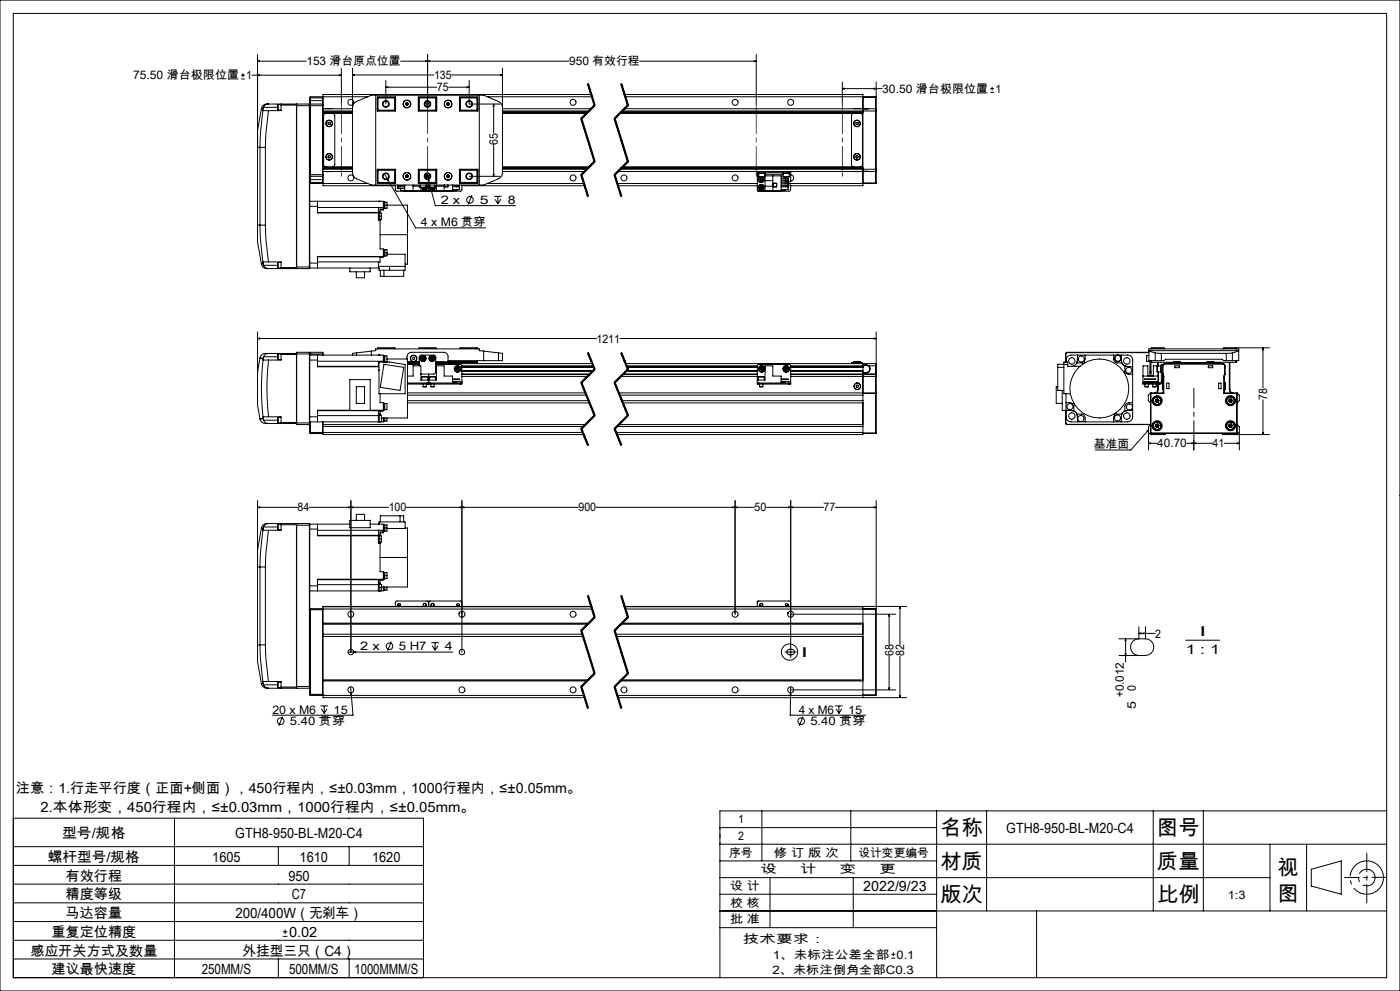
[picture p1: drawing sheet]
<svg xmlns="http://www.w3.org/2000/svg" width="420mm" height="297mm" viewBox="0 0 420 297" stroke-linecap="round" stroke-linejoin="round" font-family="sans-serif">
<g fill="none" stroke="#000" stroke-width=".3">
<path d="M0 0h420v297h-420zM4 4h412v289h-412zM77.3 18.3l.6-.1v.3zM77.3 18.3h14.6M77.3 16.3v51.2M127.7 18.2l.6 .1-.6 .2zM128.3 18.3l.6-.1v.3zM128.3 16.3v14.9M170.7 18.3h-50.5M191.9 18.3h35M226.3 18.2l.6 .1-.6 .2zM226.9 16.3v14.9"/>
<path d="M72.3 23.7h1.1M72.3 22.5h1.1M72.9 22v1.1M75.6 22.5h26.8M77.3 22.5l.6-.1v.3zM78.4 32.6l-1.1 6.6v5h.7M78.4 32.6h.5M78.9 33.1l-.7 6.5-.2 4.6M78.9 33.1l1.6 .1M78.9 32.6v.5M79 32.2l-.1 .4M79 32.2h4.3"/>
<path d="M80.5 33.2l-.7 6.5-.2 4.5M80.6 31.2a1.74 1.74 0 0 0-2.2 1.4M80.6 31.2l-.8 .2-.8 .8M80.6 31.2h12.2M83.4 31.3v1.7M83.4 31.3h.9M83.4 33h.9M84.3 31.2v.3M84.3 31.5v1.7h-3.8M84.3 31.5h4.6M88.9 31.2v.1M88.9 31.3v.4"/>
<path d="M88.9 31.3v49.1M88.9 31.7v48.3M88.9 31.7h8M92.8 31.2v49.3M92.8 31.2l.1 .1M92.9 31.3v48.7M92.9 30.2v1.1M92.9 29.4h4M92.9 30.2h4M93.1 31.2v21.6M93.1 29v2.2M93.1 31.2h3.7"/>
<path d="M93.1 29l-.2 1.2M93.1 29h3.7M93.1 31.2l-.2 .1M96.8 31.2v21.6M96.8 29v2.2M96.8 31.2l.1 .1M96.8 29l.1 .2M96.9 31.3v.4M96.9 31.7v20.6M96.9 34h8.9M96.9 32.6h8.9M96.9 33.7h8.9"/>
<path d="M96.9 29h13.4M96.9 33.3h8.9M96.9 33.6h8.9M97.6 32.6h2M97.8 34l-.7 .5v15l.7 .5M98.5 36.8l.3-.2 .3 .3v.3l-.4 .2-.3-.3zM99.8 34l.4 .2 .2 .5v14.7l-.2 .4-.4 .2M101.8 22.4l.6 .1-.6 .2zM102.4 20.5v10.7M105.8 22.5l.6-.2v.3zM105.8 20.5v31.6l.3 .7 .5 .6 4.8 2.1h33.7l5.1-2.3 .5-1.5v-31.2M105.8 22.5h24.4"/>
<path d="M105.8 32.2l.3-1.1 .9-.7 4.4-1.9h33.7l4.4 1.9 .9 .7 .3 1.1M112.7 28.5v27M113.2 32.6h.1M113.2 29.1h5.5v4.2h-5.5zM113.2 29.3v4M113.2 29.3h5.2M113.4 29.2v4M113.4 29.2h5.3M113.4 33.2h5.3M113.4 29.2l-.2 .1M115.7 26.1l.6-.1v.3zM115.7 24.1v7.1"/>
<path d="M115.7 26.1h15.4M118.4 29.3l.2-.1v4l-.2-.2M118.4 33h-5.2l.2 .2M118.4 29.3v3.7M121.7 31.4l.4 .1M121.7 31v.4M122.1 30.8l.3 .2M122.1 30.8l-.4 .2M122.4 31.4l-.3 .1M122.4 31v.4M125.5 29.1h5.5v4.2h-5.5zM125.5 29.2h5.5"/>
<path d="M125.5 33.2h5.5M125.8 29.3v3.7M125.8 29.3l-.2-.1v4l.2-.2M125.8 33h4.9M125.8 29.3h4.9M130.7 29.3l.2-.1v4l-.2-.2M130.7 29.3v3.7M134.1 31.4l.3 .1M134.1 31v.4M134.4 30.8l.4 .2M134.4 30.8l-.3 .2M134.6 26.1h6.2"/>
<path d="M134.8 31.4l-.4 .1M134.8 31v.4M135.5 22.5h15.2M137.8 29.1h5.6v4.2h-5.6zM137.8 29.2h5.3M137.8 33.2h5.3M138.1 29.3v3.7M138.1 29.3l-.2-.1v4l.2-.2M138.1 33h5.2l-.2 .2M138.1 29.3h5.2M140.2 26l.6 .1-.6 .2zM140.8 24.1v7.1h9.3"/>
<path d="M143.1 29.2v4M143.1 29.2l.2 .1M143.3 29.3v4M143.3 32.6h.1M143.8 28.5v27M146.2 29h31.4M148.1 31.2l.1 .6h-.2zM148.1 31.2v8.6M150.1 22.3l.6 .2-.6 .1zM150.7 34h25.3M150.7 32.6h26.6M150.7 33.7h25.5"/>
<path d="M150.7 33.3h26M150.7 33.6h25.6M174.2 35.6l4 12.9M174.6 35.5l4 12.8M176.2 25.2l2 6.4M176.4 25.1l2 6.5-4 4 4 12.8-4 4 2 6.4M176.6 25.1l2 6.4M177.3 28.3h-80.4v3M178.3 31.4l-4 4M178.5 31.7l-4 4M184.2 35.6l4 12.9M184.6 35.5l4 12.8"/>
<path d="M185.9 34h73M186.2 25.2l2 6.4M186.2 33.7h72.7M186.3 33.6h72.6M186.4 25.1l2 6.5-4 4 4 12.8-4 4 2 6.4M186.6 25.1l2 6.4M186.7 33.3h76M187.4 28.3h71.5v5M187.4 32.6h72.5M187.6 29h75.1M187.9 30.2l.2 .5M188.1 30.7h.1"/>
<path d="M188.3 31.4l-4 4M188.5 31.7l-4 4M252.7 26.6l.6-.2v.3zM252.7 26.6h12M252.7 24.6v6.6M256.1 34l-.5 .2-.2 .3v15l.2 .3 .5 .2M256.2 32.6h2M256.8 36.8l.3-.2 .4 .2-.1 .4-.3 .2-.3-.3zM258.1 34l.4 .1 .3 .4v15l-.3 .4-.4 .1M258.9 33.3v17.4M258.9 29.2h3.8M259.9 32.7h-1v.6"/>
<path d="M259.9 32.6h.7M259.9 32.6v.1M260.6 32.6l-.7 .1M260.6 32.6h2.1M262.3 26.4l.6 .2-.6 .1zM262.7 33.3h.2M262.7 32.6v.7M262.7 32.6l.2 .2M262.7 29l.2 .1-.2 .1M262.7 29v.2M262.7 29.2v3.4M262.7 33.3v17.4"/>
<path d="M262.9 24.6v8.2M262.9 32.8v.5M262.9 33.3v17.4M297.1 27.7h1.1M297.1 26.6h1.1M297.6 26v1.1M78 44.2h1.6M78 44.2v23.3M79.6 44.2v23.3M92.9 54.6h4M92.9 52.3h4M92.9 52.7l.2 .1"/>
<path d="M92.9 53.8h4M92.9 54.8l.2 .2M93.1 52.8v2.2M93.1 52.8h3.7M93.1 55h3.7M96.8 52.8v2.2M96.9 52.3v.4M96.9 52.7v3h21.7M96.9 50h8.9M96.9 50.3h8.9M96.9 51.4h8.9M96.9 55h13.4"/>
<path d="M96.9 50.7h8.9M96.9 50.4h8.9M96.9 52.7l-.1 .1M96.9 54.8l-.1 .2M97.6 51.4h2M98.5 46.7l.3-.1 .3 .3-.1 .4-.3 .1-.3-.3zM113.2 51.4h.1M113.2 50.7h5.5v4.2h-5.5zM113.2 50.7v4M113.2 54.7h5.2M113.2 54.7l.2 .1M113.4 50.8v4"/>
<path d="M113.4 54.8h5.3M113.4 50.8l-.2 .2h5.2M113.4 50.8h5.3M115.3 52.1l.9 1.4M116.2 53.5l.4 .5-.3 .1zM116.2 53.5l8.5 14.8h21M118.4 51l.2-.2v4l-.2-.1M118.4 51v3.7M118.6 55.5v1.4l.4 .4 9.3-.1M119.3 55.5v.1h2.1M119.5 56.5h.5M120.2 55.6v.4l-.4-.3-.4 .3"/>
<path d="M120.2 56.5v.6h1.2M121.4 55.5v1.7h14.3v-1.7M121.4 56h-2.1v.5h2.1M121.7 53l.4 .2M121.7 52.6v.4M122.1 52.5l.3 .1M122.1 52.5l-.4 .1M122.4 53l-.3 .2M122.4 52.6v.4M123.9 55.5v1.7M123.9 55.8h2.1M125.5 50.7h5.5v4.2h-5.5z"/>
<path d="M125.5 54.8h5.5M125.5 50.8h5.5M125.8 51v3.7M125.8 54.8v.1M125.8 51l-.2-.2v4l.2-.1M125.8 54.7h4.9M125.8 51h4.9M126 56.1h1.8M126 55.5v.6M126.3 56.2v1M126.4 54.8v.1M126.5 56.2a.9 .9 0 0 0 1.3 .7 .9 .9 0 0 0 .2-1.4 .91 .91 0 0 1-.2 1.5 .91 .91 0 0 1-1.3-.8z"/>
<path d="M127 56.2l.1 .3M127.1 56.5l.4 .1M127.1 56.5l.3-.3 .1 .4M127.5 56.2l.4 .1M127.8 55.5v.6M127.8 55.9l.1 .4M127.9 53h.3zM127.9 53l.2 .2M127.9 56.3l-.4 .3M128 53.1v.1M128 52l.5 1.7M128.2 52.7h.5"/>
<path d="M128.2 52.4v.6M128.5 53.7l.3 .5-.3 .1zM128.5 53.7l2.1 7.9h24.1M128.6 52.6v.5M128.6 55.5v1.7M128.7 56.1h1.8M128.7 55.5v.6M129.3 56.2l.1 .2M129.4 56.4l.4 .2M129.4 56.4l.3-.2 .1 .4M129.8 56.2l.4 .1M130.1 54.8v.1"/>
<path d="M130.2 56.3l-.4 .3M130.2 56.2v.1M130.5 55.6a.9 .9 0 0 1-.4 1.4 .9 .9 0 0 1-1.2-.8M130.5 55.7a.86 .86 0 0 1-.5 1.2 .86 .86 0 0 1-1.1-.7M130.5 55.5v.6M130.7 51l.2-.2v4.1M130.7 51v3.7M130.7 54.8v.1M130.7 54.7l.2 .1M130.9 55.5v1.7M130.9 55.8h2.3M133.2 55.5v1.7"/>
<path d="M133.3 55.5v.5h1.1v-.5M134.1 53l.3 .2M134.1 52.6v.4M134.3 55.5v.5M134.4 52.5l.4 .1M134.4 52.5l-.3 .1M134.8 53l-.4 .2M134.8 52.6v.4M135.7 56h2.1v.8h-2.1M137 55.6v.4l.4-.3 .4 .3M137 56.8v.3h-1.3M137.8 56v.3"/>
<path d="M137.8 50.7h5.6v4.2h-5.6zM137.8 55.5v.1h-2.1M137.8 54.8h5.3M137.8 50.8h5.3M138.1 51v3.7M138.1 51l-.2-.2v4l.2-.1M138.1 54.7h5.2M138.6 55.5v1.4l-.4 .4-9.4-.1M138.6 55.7h36.8M140.8 52.8h9.3M141.6 58.5l-1.2 2.8M143.1 50.8v4"/>
<path d="M143.1 50.8l.2 .2h-5.2M143.3 50.7v4M143.3 51.4h.1M143.3 54.7l-.2 .1M146.2 55h29M148 52.2h.2l-.1 .6zM148.1 43.4v9.4M148.2 58.8h2.3M148.5 59.7l.9 1.4M149.4 58.8v2.3M150.2 59.7l-.8 1.4M150.7 50h26.1"/>
<path d="M150.7 50.3h25.8M150.7 51.4h24.7M150.7 50.7h25.4M150.7 50.4h25.7M174.2 52.5l2 6.4M174.6 52.3l2 6.5M178.3 48.3l-4 4M178.5 48.5l-4 4M184.2 52.5l2 6.4M184.6 52.3l2 6.5M185.2 55h42M185.4 51.4h41.8"/>
<path d="M185.4 55.7h41.8M186.1 50.7h76.6M186.4 50.4h72.5M186.5 50.3h72.4M186.8 50h72.1M188.3 48.3l-4 4M188.5 48.5l-4 4M227.2 51.4h.5M227.2 51.7h.5M227.2 51.7v.5M227.2 51.4v.3M227.2 52.2v5h7.2v-4.5h-5"/>
<path d="M227.2 52.7h.4M227.2 52.2h.4M227.5 51.7v.3h2v-.3M227.6 53h.1M227.6 52v1M227.6 53h1.8M227.7 51.4v.3M227.7 51.4h9M227.7 51.7h9M227.9 53.8l.2 .5M227.9 55.9l.1 .5M227.9 55.9l.9 .4"/>
<path d="M228 53l-.5 .8M228 56.4l.4 .2M228.1 53.4h.5M228.1 53.4l-.2 .4M228.1 53.4l.3 .4M228.3 55.6l-.4 .3M228.3 55.6l.5 .2M228.3 55.6l.1 1M228.4 53.8l-.3 .5M228.4 53.8l.2 .4M228.6 53.4l.2 .4M228.6 53.4l-.2 .4"/>
<path d="M228.6 54.2l-.5 .1M228.7 53a.87 .87 0 0 1 .2 1.5 .87 .87 0 0 1-1.4-.7M228.8 53a.91 .91 0 0 1 .1 1.6 .91 .91 0 0 1-1.4-.8M228.8 55.8v.5M228.8 55.8l-.8 .6M228.8 56.3l-.4 .3M228.8 53.8l-.2 .4M228.8 53.8h-.9M229.4 53h.1M229.4 52v1M229.4 52.2h5.6M229.5 52.7v4.5"/>
<path d="M229.5 55.8h2.3M229.5 54.1h2.3M231.8 52.7v4.5M231.9 54.9h1.1v1.1h-1.1zM232 56v-1h1v1M234.4 53.4h2v.5M234.4 54.3h2v.5h-2M234.4 55.1h2v.5h-2M234.4 56h2M234.4 53.9h2M234.4 52.8h.6M234.9 51.7v.3h2v-.3"/>
<path d="M235 53h.1M235 53h1.7M235 52v1M235.6 55.6l.1 .4 .3-.3 .4 .3M235.6 53v.4M235.6 54.8v.3M235.6 56.8v.3h-1.2M235.6 55h27.1M235.8 53.4h.5M236.4 53.9a.41 .41 0 0 1-.4 .3 .41 .41 0 0 1-.3-.3l-.1 .4M236.4 53.7v.2M236.4 56v.3"/>
<path d="M236.4 55.5h.8v1.5l-.4 .3-9.4-.1M236.4 56v.8h-2M236.7 51.4h23.2M236.7 51.7h.5M236.7 51.4v.3M236.7 52v1M236.7 52.2h.5M237.2 52.4a.9 .9 0 0 1 .9 .9 .9 .9 0 0 1-.9 .9M237.2 51.7v.5M237.2 51.4v.3M237.2 52.2v2.3h-.8M256.2 51.4h2"/>
<path d="M256.9 46.7l.3-.1 .3 .4-.1 .3-.4 .1-.3-.3zM258.9 50.7v5h-21.7M258.9 50.7v.6h1M258.9 54.8h3.8M259.9 51.3l.7 .1M259.9 51.4h.7M259.9 51.3v.1M260.6 51.4h2.1M262.7 50.7h.2M262.7 50.7v.7M262.7 54.8h.2M262.7 54.8v.2"/>
<path d="M262.7 51.4v3.4M262.9 50.7v.5M262.9 51.2l-.2 .2M262.9 54.8l-.2 .2M262.9 51.2v3.6M77.3 67.5v5l1.1 6.6M77.3 67.5h.7M78 67.5h1.6M78 67.5l.2 4.6 .7 6.5M78.4 79.1a1.82 1.82 0 0 0 2.2 1.4M78.9 78.6v.5M78.9 79.1l.1 .4"/>
<path d="M78.9 79.1h-.5M79 79.5l.5 .6 1.1 .4M79 79.5h4.3M79.6 67.5l.2 4.5 .7 6.5M80.5 78.5l-1.6 .1M80.5 78.5h3.8v1.7M83.4 78.7v1.6M83.4 78.7h.9M92.9 60.3h2.4M92.9 61.8h2.4M92.9 78.8h2.4M95.3 60.3v1.5"/>
<path d="M95.3 78.8v1.5M95.3 60.3h19.7v2.6h-1M95.3 61.8v2h18.2M95.3 63.7h18.2M95.3 78.5h18.2M95.3 62.2h19.7M113.5 63.8v1M113.5 63.8h.3v2h-.3M113.5 64.8v1.3h.5M113.5 63.7v.1M113.5 62.2h.1M113.5 62.2v1.5"/>
<path d="M113.5 62.2v.1M113.5 78.5v1.8M113.5 60.3h.3M113.5 64.8h.9M113.5 79.8h8M113.5 63.6h.5M113.8 63.8h.6v1M113.8 60.3h.1M114 65.7v.4M114 63.6v.2M114 66.1v8.5h1v2.3M114 70.3h8.2"/>
<path d="M114.4 64.8v.9h-.6M115 76.9l-19.7 .1M115 74.8h.4v2M115 61.5h7.2v8.8M115 77.1h-1v1.5l-.5-.1M115 62.6h-1v1M115 60.5h.4v2h-.4M115 76.9h-19.7v1.9M115 75.8h1.1M115.2 74.8v2M115.2 60.5v2M115.4 74.9h.7v.9"/>
<path d="M115.4 60.6h.7v1.8h-.7M116.1 75.8v.9l-1.1 .1M116.1 76.2h5.4v4.8h-7.8v-.7h-20.8M116.9 79.8v1.2M122.2 70.3v8.9h-.7M77.3 99.5v11.9M80.6 80.5h12.2M83.4 80.3h.9M84.3 80.2v.3M84.3 80.2h4.6M88.9 80.4v.1M88.9 80v.4"/>
<path d="M88.9 80h4M92.9 80l-.1 .5M105 80.3v1.2h6.1v-1.2M106.9 81.5v1.8h2.5v-1.8M114.1 81v1.8h7v-1.8M115.2 81v1.8M262.9 99.5v12.6M77.3 101.5l.6-.2v.3zM77.3 101.5h101.6M77.3 111.4v10l.7 4.2M78 107.3h.1M78 107.3l.9 .1"/>
<path d="M78 107.3l-.7 4.1M78.9 107.4v.4M78.9 107.8l1.7 .1M78.9 107.8a75 75 0 0 0 0 17.2M79 106.9l-.1 .5M79 106.9h4.3M80.5 105.9h-.2a1.81 1.81 0 0 0-2.3 1.4M80.5 105.9a1.67 1.67 0 0 0-1.5 1M80.5 105.9h8.4M80.6 107.9a71.1 71.1 0 0 0 0 17M83.3 106.9l.1 .9M83.4 106.1l-.1 .8"/>
<path d="M83.4 106.1v1.7M83.4 106.1h.9M83.4 107.8h.9M84.3 105.9v.4M84.3 106.3v1.6h-3.7M84.3 106.3h4.6M88.9 106.1h8M88.9 106.3v20.3M89 105.6l-.1 .7M89 105.6v21.6M89 105.6h3.8M92.8 105.6v21.6"/>
<path d="M92.8 105.6l.1 21.1M92.9 106.4h22.1v1.9M92.9 107.9h2.4M93.1 105.6v.8M93.1 105.6h3.7M93.1 105.6l-.2 .2M95.3 106.4v1.5M95.3 107.9v2h18.2v-1.4h3.4l4.6 .8v8.7h-7.8v-9.5M95.3 109.8h18.2M95.3 108.3h19.7M96.8 105.6v.8M96.8 105.6l.1 .5"/>
<path d="M96.9 106.1v.3M105 113.8h6.1v9.2h-6.1zM106.9 115.9h2.5v5h-2.5zM107 105.8l-1.2 .1v.5M107 105.8v.6M111.4 105.2v1.2M111.4 105.2l1.3-.1v-.5h31.1v.5l1.3 .1M111.4 105.2l-4.4 .6M113.2 104.4h5.4M113.2 104.4v.2M113.4 104.2h5l.2 .2M113.4 104.2v.4"/>
<path d="M113.4 104.2l-.2 .2M113.5 106.4h.1M113.7 110.7h-.2l.2 .3M113.8 106.4h.1M114 118v2.7h1v2.4h-19.7M115 106.6h.4v2M115 108.3v.2M115.2 106.6v1.9M115.2 109.2l5.9 .9-1.1 6.9-5.9-.9zM115.4 106.7h.7v.9M116.1 107.6h6.1v17.7h-7.8M116.1 107.6v.9"/>
<path d="M118.6 104.4v.2M122.1 107.6a1.5 1.5 0 0 1 1.3-2h9.7a1.33 1.33 0 0 1 1.3 1.3v1.2h15.1M122.2 117.8h53.4M122.2 118.4h53.7M122.2 109h3.6M122.2 114.8h5.9M122.2 115.1h5.9M122.2 109.2h3.6M122.2 112.7h1.7v-3.1h2.4v4.3h4.6v-4.3h2.3v3.1h2.5v2.1M122.2 108.6h3.6M122.2 108.4h3.6M125.6 104.4l.2-.2h4.9l.2 .2"/>
<path d="M125.6 104.4h5.3M125.6 104.4v.2M125.8 109.6v-2.6l.4-.5 4-.1 .4 .3 .1 4.8-.1 .4-.5 .2h-3.8M126.4 107.5l.3 .4M126.5 113h1.8M126.5 113v.9M126.5 112.9h.1M126.5 112.9h1.8M126.6 107h.5M126.6 107l-.2 .5M126.6 107l.3 .4M126.9 115.9h1"/>
<path d="M126.9 115.1v.8M126.9 107.4h.5M126.9 107.4l-.2 .5M126.9 107.4l.3 .4M126.9 107.4l-.5 .1M127.1 107l.3 .4M127.1 107l-.2 .4M127.2 107.8l-.5 .1M127.4 107.4l-.2 .4M127.9 115.1v.8M128.1 114.8h1M128.1 115.1h.5"/>
<path d="M128.1 114.8v.3M128.3 112.9v.1M128.3 113v.9M128.6 115.1h.5M128.6 112.1v3M128.9 113h.1M128.9 113v.9M129 112.9l-.1 .1M129 112.9h1.6M129.1 114.8h9M129.1 115.1h9M129.1 114.8v.3"/>
<path d="M129.1 107.5l.3 .4M129.3 115.9h.9M129.3 115.1v.8M129.3 107h.5M129.3 107l-.2 .5M129.3 107l.3 .4M129.6 107.4l-.2 .5M129.6 107.4l.3 .4M129.6 107.4h.5M129.6 107.4l-.5 .1M129.8 107l.3 .4M129.8 107l-.2 .4"/>
<path d="M129.9 107.8l-.5 .1M130.1 107.4l-.2 .4M130.2 115.1v.8M130.7 113h.1M130.7 113v.9M130.7 110l.2 .5-.2 .6M130.7 109.2l7.6 .1 .3 .3v4.7M130.7 110.2v.7M130.7 110.3v.5M130.7 109h47M130.7 108.4h12.4M130.9 104.4v.2"/>
<path d="M135.7 114.4h1.3v.2h-1.3M135.7 113.6h2.1l-2.1 .1M135.7 114.3h2.9M136.8 110.3v.5M136.8 110.3l.5 .3M136.8 110.8l.5 .3M137.2 110.1l-.4 .2M137.2 110.1l.5 .2M137.2 110.1l.1 1M137.3 110.6l-.5 .2M137.3 110.6l.4 .2M137.7 110.3v.5"/>
<path d="M137.7 110.3l-.4 .3M137.7 110.8l-.4 .3M137.9 104.4h5.4M137.9 104.4v.2M138.1 114.8h.5M138.1 114.8v.3M138.6 114.8v.3h-.5M138.6 114.3v.5M138.6 110h39.5M138.6 111.2h39.3M138.6 110.1h39.5M138.6 111.1h39.4"/>
<path d="M138.6 109.6h39.3M138.6 112.1h38.4M138.6 112.3h38.2M138.6 112.8h37.6M138.6 109.9h39.4M143.1 104.2h-5l-.2 .2M143.1 108.4l.2 .2h-12.6M143.1 104.2v.4M143.1 108.1v.3M143.1 104.2l.2 .2M143.3 104.4v.2M143.3 108.1v.9"/>
<path d="M145.1 105.2v2.9M145.1 105.2l4.4 .6M149.5 105.8l1.2 .1v2.2h-1.2M149.5 105.8v2.3M174.2 114.7l4 9.9M174.6 114.6l4 9.8M176.2 105.8l2 4.9M176.4 105.8l2 4.9-4 4 4 9.8-4 4 2 4.9M176.6 105.7l1 2.5M177.6 108.2l1 2.4zM178.3 110.6l-4 4M178.5 110.8l-4 4"/>
<path d="M184.2 114.7l4 9.9M184.6 114.6l4 9.8M185.6 117.8h77.1M185.9 118.4h73M186 101.5h76.9M186.2 105.8l2 4.9M186.2 112.8h41M186.4 105.8l2 4.9-4 4 4 9.8-4 4 2 4.9M186.6 105.7l2 4.9M186.8 112.3h40.4M187 112.1h40.2M187.7 109h75"/>
<path d="M187.9 111.2h39.3M187.9 109.6h39.3M188 111.1h39.2M188.1 110h39.1M188.1 109.9h39.1M188.1 110.1h39.1M188.3 110.6l-4 4M188.5 110.8l-4 4M227.2 114.8h.5M227.2 113.9h2.3v-4.3h2.3v3.1h2.6v2.1M227.5 112.9h.1M227.5 113v.9"/>
<path d="M227.5 113h.1M227.6 113h1.7M227.6 112.9l1.7 .1M227.7 114.8v.3M227.7 114.8h9M227.7 115.1h9M227.9 115.9h.9M227.9 115.1v.8M228.1 110.8l.4 .3M228.1 110.3v.5M228.1 110.3l.9 .5M228.6 110.1l-.5 .2"/>
<path d="M228.6 110.1l.4 .2M228.6 110.1l-.1 1M228.8 115.1v.8M229 110.8l-.5 .3M229 110.3v.5M229 110.3l-.9 .5M229.3 113v.9M234.4 114.4h1.2v.2h-1.2M234.4 113.6h2l-2 .1M234.4 114.3h2.8M235.4 110.3v.5M235.4 110.3l.9 .5"/>
<path d="M235.4 110.8l.5 .3M235.8 110.1l-.4 .2M235.8 110.1l.5 .2M235.8 110.1l.1 1M236.3 110.3v.5M236.3 110.3l-.9 .5M236.3 110.8l-.4 .3M236.7 114.8h.5M236.7 114.8v.3M237.2 109.6h21.7M237.2 109.9l21.7 .1M237.2 111.2h21.7h-21.7"/>
<path d="M237.2 114.3v-4.6l-.3-.4-9.2-.1-.5 .4v5.5h.5M237.2 114.8v.3h-.5M237.2 114.3v.5M237.2 110h21.7M237.2 110.1h21.7M237.2 111.1h21.7M237.2 112.3h25.5M237.2 112.8h25.5M256.1 108.4h2M256.1 108.4v.6M256.2 108.7h1.9M257 115.4h.4l.2 .4-.2 .3h-.4l-.2-.4z"/>
<path d="M258.1 108.7h-2.7v.3M258.1 108.7h.7v.3M258.1 108.4v.6M258.9 109.6v20.6h-73.8M258.9 110h.1M258.9 117.9h3.8M258.9 111.8h1M258.9 111.7h1M258.9 109.5h1M259.9 109.3h-1v-.3v.6M259.9 109.5l.6 .2M259.9 109.3l.7 .3"/>
<path d="M259.9 109.3v.2M259.9 111.7v.1M260.5 109.7a1.09 1.09 0 0 1 .4 1.2 1.09 1.09 0 0 1-1 .8M260.6 109.6a1.19 1.19 0 0 1 .4 1.4 1.19 1.19 0 0 1-1.1 .8M260.6 109.6h2.1M260.6 109.6l-.1 .1M262.3 101.3l.6 .2-.6 .1zM262.7 117.8v.1M262.7 117.8l.2 .1h-.2M262.7 109v.6M262.7 109l.2 .1v.5h-.2M262.7 112l.2 .1"/>
<path d="M262.7 112v.3M262.7 112.8h.2M262.7 112.3v.5M262.7 109.6v2.4M262.7 112.8v5M262.7 117.9v11.8M262.7 112l-25.5 .1M262.9 112.1l-.2 .2M262.9 112.1v.7M262.9 112.8v16.9M317.3 110.1h1.9M317.3 115.9h-.4v5h1.8"/>
<path d="M318.7 117v6h2.2M319.2 109.2h-1.9v7.8h1.9M319.2 109.3h1.1M319.7 106.1h.1M319.7 106.1v2.4M319.8 106.1v2.4M319.8 118v6.9a1.57 1.57 0 0 0 1.5 1.5h2.8M320.1 105.6l-.4 .5M320.1 105.7l-.3 .4M320.1 105.6h24.6M320.1 105.6v.1M320.1 105.7h24.6"/>
<path d="M323 108.8a1.55 1.55 0 0 1-1.4 1M323 108.8h1.8l.2 .2M323.3 106.4l-.3 2.4M324 109.8h-3.7v-1.3h-1.1v9.5h1.9M325.5 106.4v1.3l-.3 .7 .2 .4M334.1 106.4v1.2a1.21 1.21 0 0 0 1.1 1.2h1.3l1 .9M335.2 106.4h-13.9a1.62 1.62 0 0 0-1.5 2.1M335.5 106.4h2.8a1.45 1.45 0 0 1 1.5 1.5v13.9M336.3 106.4l.1 1.2a1.83 1.83 0 0 0 1.1 2.1M337.5 112l.3-.2 .6 .3h1.4M337.5 109.7v1.7l-.3 .2M337.5 109.7l2.3 .2"/>
<path d="M342.9 112.7h4.6M343 114.4h4.3v.2h-4.3zM343.3 113.6l.9 .1zM343.4 114.8h-.6v.3h.6M343.4 114.8h4.5M343.4 115.1h1.3M343.4 114.8v.3M343.5 115.9h1M343.5 115.1v.8M344 106.5v1.8M344 108.3h1M344 106.5h.7"/>
<path d="M344.5 113.6l.5 .1zM344.5 115.1v.8M344.7 115.1h1M344.7 114.8v.3M344.7 105.1h26.9M344.7 105.2l1.9 .6M345 111.4v.7h.3v-.7M345 111.4h.3M345 108.1v3.3M345.2 117.9v-.1l.1 .1M345.2 117.9h.1M345.2 117.9v11.8"/>
<path d="M345.3 117.9h3.8M345.3 104.4h4M345.3 104.4v.2M345.3 108.1v3.3M345.3 117.9v11.8M345.3 108.4l.2 .2M345.3 113.6l.6 .1zM345.5 104.2h3.6M345.5 108.6h6.6M345.5 104.2l-.2 .2M345.5 104.2v.4M345.5 108.1v.5"/>
<path d="M345.7 115.1h2.2M345.7 114.8v.3M345.8 115.9h1.1M345.8 115.1v.8M346.2 113.6l.5 .1zM346.6 105.8l1.8 .1M346.6 108.1h1.8M346.6 108.1h-1.9v-3.5h26.9v3.5h-1.9M346.6 105.8v2.3M346.7 119.7l-.1 .5M346.7 119.7l.8 .8M346.9 115.1v.8"/>
<path d="M347.1 109.7l.1 1.8zM347.2 111.5h1M347.3 116.8a.96 .96 0 0 1-1 1M347.3 116.8h.2M347.3 108.6v1M347.3 115.1v1.7M347.3 119.6l.4 .4M347.3 119.6l-.6 .1M347.3 119.6l-.2 .5M347.5 111.5v3.3M347.5 116.8l-.6 1M347.5 108.6v1.1"/>
<path d="M347.5 115.1v1.7M347.7 120l-.2 .5M347.7 120l-.6 .1M347.9 114.8v.3M348.2 109.7l-2.2-.1v3h-1.7v-3h-1.4v5.2M348.4 109.6h-.2v1.9h.2M348.4 114.3l-.5 .5M348.4 114.3h.4M348.4 105.9h19.5M348.4 108.1h.7l.5-.4h17l.5 .4h.8M348.4 109.7h.4M348.4 105.9v2.2"/>
<path d="M348.4 109.7v4.6M348.7 114.8l.1 2M348.7 114.8h.1M348.8 114.8h-.1M348.8 112.1v.2M348.8 114.3a.79 .79 0 0 1-.9 .8M348.8 109.6v-.4h-.4v.5M348.8 112h.1M348.8 109.6h.1M348.8 112v.3M348.8 114.8v2M348.8 114.8h.1"/>
<path d="M348.8 116.8h.1M348.8 109.6v4.7M348.8 112.3l.2 .5M348.9 112v.1M348.9 109.6v2.4M348.9 114.8h.1M348.9 112.1l.2 .7M348.9 112.1l-.1 .2M348.9 114.8v2M349 116.7l-.1 .1M349 112.8h.1M349 117.8l.1 .1"/>
<path d="M349 117.8h-3.8l-.7 .6v1.7l.7 .7M349 112.8v5M349.1 104.2v.4M349.1 112.8v5.1M349.1 104.2l.2 .2M349.3 104.4v.2M349.4 109v.1M349.4 109.1l-.5 .5M349.4 109l-.5 .1-.1 .5M349.4 109h17.5M349.4 109.1h17.5M350 114.8h.7v1.7h-.7z"/>
<path d="M350.8 108.7h-.7v.3M350.8 108.7h14.7M350.8 108.7v.3M352.1 108.4h2.1M352.1 108.6l.1 .1M352.1 108.6h2.1M352.1 108.4v.3M352.5 109.6h1.3v.6h-1.3zM354.2 108.6l-.1 .1M354.2 108.4v.2M362.1 108.4h2M362.1 108.6l.1 .1"/>
<path d="M362.1 108.6h2M362.1 108.4v.2M362.5 109.6h1.3v.6h-1.3zM364.1 108.4v.2M364.1 108.6h6.7M365.5 108.7h.6v.3M365.5 108.7v.3M365.6 114.8h.7v1.7h-.7zM366.9 109.1l.5 .5M366.9 109v.1M366.9 109l.4 .1 .2 .5M367 104.4h4"/>
<path d="M367 104.4v.2M367.1 112.8h.2M367.1 117.9h3.9M367.1 104.2v.4M367.1 112.8v5.1M367.1 104.2l-.1 .2M367.3 116.7v.1M367.3 117.8l-.2 .1M367.3 117.8h3.9l.6 .6v1.7l-.6 .7M367.3 112.8v5M367.3 114.8h.1M367.3 112.1l.2 .2"/>
<path d="M367.3 112.1l-.2 .7M367.3 114.8v2M367.3 114.8h.2M367.3 116.8h.2M367.4 109.6h.1M367.4 112l-.1 .1M367.4 112h.1M367.4 109.6v2.4M367.5 112.3l-.2 .5M367.5 114.8v2M367.5 112.1v.2M367.5 112v.3"/>
<path d="M367.5 109.6v2.5M367.9 108.1h1.8M367.9 105.9v2.2M368.8 119.7l-.2 .5M368.8 119.7l.7 .8M368.8 116.8l.6 1M368.8 116.8h.2M368.8 108.6v8.2M369 116.8a.96 .96 0 0 0 1 1M369 108.6v8.2M369.3 119.6l.4 .4M369.3 119.6l-.5 .1"/>
<path d="M369.3 119.6l-.2 .5M369.7 105.8l-1.8 .1M369.7 120l-.2 .5M369.7 120l-.6 .1M369.7 105.8v2.3M370.8 108.1v.5M371 117.9v-.1l.2 .1M371 117.9h.2M371 104.4l-.2-.2v.4M371 104.4v.2M371 108.1l-.2 .5M371 117.9v11.8"/>
<path d="M371.2 117.9v11.8M371.6 105.2l-1.9 .6M378.9 104.2v12.1M378.9 119.8v10.4M378.9 104.2l.1 .6h-.3zM380.9 104.2h-13.8M78 125.6a2 2 0 0 0 2.5 1.3M78 125.6h.1M78.9 125.4l.1 .5M78.9 125.4l-.9 .2M78.9 125v.4M79 125.9l.7 .8 .8 .2"/>
<path d="M79 125.9h4.3M80.5 126.9h8.4M80.6 124.9l-1.7 .1M80.6 124.9h3.7v1.7M83.3 125.9l.1 .8M83.4 125.1l-.1 .8M83.4 125.1v1.6M83.4 125.1h.9M83.4 126.7h.9M84.3 126.6v.3M84.3 126.6h4.6M88.9 126.6l.1 .6"/>
<path d="M88.9 126.7h4M89 127.2h3.8M92.9 126.7v.5M92.9 129.5h4M92.9 124.9h2.4M92.9 127.2h-.1M92.9 127.2v2.5l.2 .2M93.1 129.9h3.7M93.1 126.4v3.5M95.3 124.9v1.5M95.3 124.6h18.2M96.8 126.4v3.5"/>
<path d="M96.9 126.4v3.8h78.2M96.9 129.6h77.9M96.9 127.2h78.7M96.9 127.8h78.1M96.9 129.7l-.1 .2M105 122.9h-9.7v2M111.1 122.9h3.9M113.5 123.1h.1M113.5 123.1v1M113.5 124.6v1.8M113.5 124.5h.3v1.9M113.5 124.1v.5"/>
<path d="M113.5 124.1h.5M113.8 124.5h.6v1.9h-.6M114 124.1v.4M114 126.4h.1M115 120.9h.4v1.9l-.4 .1M115 123.2h-1v.9M115 125.3v1.1h-22.1M115.2 120.9v2M115.2 125.3v1M115.4 120.9h.7v1.9h-.7M115.4 125.3v1h-.4M116.1 125.3v.9h-.7"/>
<path d="M122.2 120.1h54.4M122.2 120.8h54.6M174.2 128.6l2 4.9M174.6 128.4l2 4.9M178.3 124.4l-4 4M178.5 124.6l-4 4M184.2 128.6l2 4.9M184.6 128.4l2 4.9M184.8 129.6h74.1M185.1 127.8h73.8M185.6 127.2h73.3M186.5 120.1h72.4"/>
<path d="M186.8 120.8h72.1M188.3 124.4l-4 4M188.5 124.6l-4 4M258.9 129.7h3.8M258.9 129.9h3.8M262.7 129.7v.2M262.7 129.7h.2M262.9 129.7l-.2 .2M319.7 126.7l.4 .5M319.7 126.7h.1M319.7 123v3.7M319.8 126.7l.3 .5"/>
<path d="M319.8 123v3.7M319.8 120.7h1.4l.6 .3 .4-.2M319.8 122.9l2.4 .3M320.1 127.2h25.1l-.6 .6v7.1M320.1 127.2h.1M320.1 127.2h25.1M322.1 123.2l.4 .2M322.2 123.2l.8 .9M322.4 121.3l-.2 .1v1.8M322.9 123.8l.1 .3M323 124.1h1.4a1.14 1.14 0 0 1 1.1 1.2v1.1M323 124.1l.3 2.3"/>
<path d="M334.2 124.1l.2 .3-.3 .6v1.4M334.6 123.8l.2 .3h1.7M336.5 124.1l-.2 2.3M336.8 123.8l-.3 .3M337.5 123.2l-1 .9M337.5 123.2l-.4 .2M339.8 120.7h-1.2a1.21 1.21 0 0 0-1.1 1.1v1.4M339.8 122.9l-2.3 .3M339.8 122.1v2.8a1.51 1.51 0 0 1-1.5 1.5h-13.9M344.1 129.2l.5-.4-.3 .6zM344.6 129.6l.6 .6h4.3l.3-.3M344.6 128.8l-5.3 6.1h-10.7"/>
<path d="M344.6 132.9l.6-.2v.3zM344.6 132.9h2.6M345.2 129.7h.1M345.2 129.7l.1 .2M345.3 129.7v.2M345.3 129.7h25.7M345.3 129.9h25.7M346.6 120.2l.4 .4M346.6 127.7l.4 .5M346.7 127.2l-.1 .5M346.7 127.2l.8 .8M347.1 120.1l-.1 .5"/>
<path d="M347.1 120.1l-.5 .1M347.3 127l.4 .5M347.3 127l-.6 .2M347.3 127l-.3 1.2M347.5 120.5l-.5 .1M347.5 128l-.5 .2M347.7 127.5l-.2 .5M347.7 127.5l-1.1 .2M356 132.9h7.8M357.5 132.7l.6 .2-.6 .1zM358.1 132.9l.6-.2v.3zM358.1 132v2.9"/>
<path d="M366.5 129.9l.3 .3h14.1M367.3 132.9h4.5M368.6 127.7l.4 .5M368.6 120.2l.4 .4M368.8 127.2l-.2 .5M368.8 127.2l.7 .8M369.1 120.1l-.1 .5M369.1 120.1l-.5 .1M369.3 127l.4 .5M369.3 127l-.5 .2M369.3 127l-.3 1.2M369.5 128l-.5 .2"/>
<path d="M369.5 120.5l-.5 .1M369.7 127.5l-.2 .5M369.7 127.5l-1.1 .2M371 129.7h.2M371 129.7v.2M371.2 129.7l-.2 .2M371.2 127.2l.6 .7v7M371.2 132.7l.6 .2-.6 .1zM371.8 129.6l-.6 .6M378.7 129.6h.3l-.1 .6zM77.3 152l.6-.1v.3zM77.3 152h12"/>
<path d="M77.3 150v43.2M78.4 158.3l-1.1 6.6v5h.7M78.4 158.3l.5 .1M78.9 158.8l-.7 6.6-.2 4.5M78.9 158.8l1.6 .1M78.9 158.4v.4M79 157.9l-.1 .5M79 157.9h4.3M80.5 158.9l-.7 6.5-.2 4.5M80.6 156.9a1.82 1.82 0 0 0-2.2 1.4M80.6 156.9a1.64 1.64 0 0 0-1.6 1M80.6 156.9h12.2"/>
<path d="M83.4 157.1v1.6M83.4 157.1h.9M83.4 158.7h.9M84.3 156.9v.4M84.3 157.3v1.6h-3.8M84.3 157.3h4.6M88.9 156.9v.1M88.9 157v49.2M88.9 157v.4M88.9 157.4v48.3M88.9 157.4h4M92.8 152h23.8"/>
<path d="M92.8 156.9v49.4M92.8 156.9l.1 .5M92.9 157.4v50.8l.2 .2M92.9 157.1h12.1M92.9 158.6h2.4M95.3 158.6v2l18.5-.1v2h-.3M95.3 157.1v1.5M95.3 158.9h19.7M104.7 151.9l.6 .1-.6 .2zM105 156h6.1v2.1h-6.1zM105.3 152l.6-.1v.3zM105.3 150v45.4"/>
<path d="M106.9 156v-1.8h2.5v1.8M111.1 157.1h3.9v2.6h-1M113.5 158.9h.1M113.5 158.9v1.4M113.5 157.1h.2v-.7h7.8v2h-5.4M114.1 156.4v-1.8h7v1.8M115 159.4h-1v.9M115 157.3h.4v1.9h-.4M115 158.3h1.1M115.2 157.3v1.9M115.4 157.3h.7v1M116.1 158.3v.9h-.7"/>
<path d="M120 154.6v1.8M121.5 158.3h.7v8.8M138 151.9l.6 .1-.6 .2zM138.6 152l.6-.1v.3zM138.6 150v45.4M173.5 152h-51.6M178.8 152h47.6M219.9 151.9l.6 .1-.6 .2zM220.5 152l.6-.1v.3zM220.5 150v34.1M236.6 151.9l.6 .1-.6 .2zM237.2 150v43.7"/>
<path d="M237.2 152l.6-.1v.3zM247.1 152h-17.2M250.6 152h12.3M262.3 151.9l.6 .1-.6 .2zM262.9 150v58.2M78 169.9h1.6M78 169.9v23.3M79.6 169.9v23.3M92.9 175.6h2.4M95.3 175.6v1.5M95.3 175.2h18.2M95.3 160.4h18.2"/>
<path d="M113.5 161.5v1.3h.5M113.5 160.4v1.1M113.5 161.5h.1M113.5 173.7h.1M113.5 173.7v1.1M113.5 175.2v1.9M113.5 175.1h.3v2M113.5 160.3v.1M113.5 174.8v.4M113.5 161.5h.9M113.5 174.8h.5M113.5 160.3h.5"/>
<path d="M113.5 176.1h.9M113.8 160.6h.6v.9M113.8 175.2h.6v.9M114 162.5v.3M114 174.8v.4M114 160.3v.3M114 162.8v8.5h1v2.4h-19.7M114 177v.1M114 167.1h8.2M114.4 161.5v1h-.6M114.4 176.1v.9h-.6M115 173.6h-19.7v2"/>
<path d="M115 171.5l.4 .1v1.9h-.2M115 173.8h-1v1M115 175.9v1.2h-22.1M115 172.5h1.1M115.2 171.5v2h-.2M115.2 175.9v1M115.4 171.6h.7v.9M115.4 175.9v1h-.4M116.1 172.5v.9h-.7M116.1 175.9v.9h-.7M122.2 167.1v8.8h-7.8M176.2 178.6l2 6.4"/>
<path d="M176.4 178.6l2 6.4-4 4 4 12.8-4 4 2 6.4M176.6 178.5l1 3.2M186.2 178.6l2 6.4M186.4 178.6l2 6.4-4 4 4 12.8-4 4 2 6.4M186.6 178.5l2 6.4M77.3 193.2v5.1l1.1 6.6M77.3 193.2h.7M78 193.2l.2 4.6 .7 6.6M78 193.2h1.6M79.6 193.2l.2 4.5 .7 6.6M92.9 182.8h4M93.1 182.4v26"/>
<path d="M93.1 182.4h3.7M93.1 182.4l-.2 .2M96.8 182.4v26M96.8 182.4l.1 .2M96.9 190.7h.1M96.9 186.8h79.7M96.9 187.1h79.4M96.9 182.5h80.7M96.9 181.9h80.5M96.9 190.7h78M104.4 195.4h31.4M106.1 195.4l.6-.1v.3z"/>
<path d="M117.4 192.3l-1.1 2.8M119.3 181.2v.2M119.5 180.9h.5M120.2 181.2v.2h-.8M127.2 181.7a.5 .5 0 0 1-.2-.7 .5 .5 0 0 1 .8 0 .5 .5 0 0 1-.2 .7M128.3 180.2h.5M128.6 180.2v1.5M129.4 192.6h2.3M129.6 181.7a.5 .5 0 0 1-.2-.7 .5 .5 0 0 1 .7 0 .5 .5 0 0 1-.2 .7M129.7 193.5l.8 1.4M130.5 192.6v2.3M131.4 193.5l-.9 1.4"/>
<path d="M137 181.2v.2M137 181.4h.8M137.8 183.7l-.1 .2M137.8 181.2v.2M138.6 180.6l-.4-.5h-9.2l-.4 .5-.4-.5h-9.2l-.4 .4v1.2M174.2 189l4 12.9M174.6 188.9l4 12.9M174.7 190.1h-77.8M177.3 181.7h-80.4v27.4h78.5M177.6 181.7l1 3.2zM178.3 184.9l-4 4M178.5 185.1l-4 4"/>
<path d="M184.2 189l4 12.9M184.6 188.9l4 12.9M184.7 190.1h74.2M184.9 190.7h74M186.3 187.1h72.6M186.6 186.8h72.3M187.4 181.9h71.5M187.6 182.5h71.3M187.9 183.6l.2 .5M188.3 184.9l-4 4M188.5 185.1l-4 4M227.2 180.6l.4-.5h9.2l.4 .5"/>
<path d="M227.4 180.2h-.2v1.5M228.2 181.7a.5 .5 0 0 1-.2-.7 .5 .5 0 0 1 .7 0 .5 .5 0 0 1-.2 .7M235.6 181.2v.2M236.3 194.8l.6-.2a1.22 1.22 0 0 1 1.4 .5 .83 .83 0 0 1-.8 1.1 1.22 1.22 0 0 1-1.4-.4v-.7zM236.4 195.4h1.6M236.4 183.7l-.1 .2M236.4 181.2v.2h-.7M237.2 194.6v1.6M237.2 184.1h31.5M258.9 181.7v27.4M258.9 182.6h3.8M258.9 182.4h3.8"/>
<path d="M262.7 182.4l.2 .1-.2 .1M262.7 182.4v.2M262.7 182.6v25.6M266.7 184.1l.2 .6h-.3zM266.7 184.1v9.1M266.7 196.7v10.1M270 181.7l.1 .6h-.3zM270 181.7v11.5M270 196.7v12.4M272 181.7h-84.6M335.7 191.4h7.9M337.5 195.9h.3l-.1 .6z"/>
<path d="M337.7 191.4v7M337.7 191.4l.1 .6h-.3zM341.7 189.8l.6-.1v.3zM341.7 187.8v3.6a2.5 2.5 0 0 0-2.5 2.6 2.5 2.5 0 0 0 2.5 2.5M341.7 189.8h4.9M343 189.7l.6 .1-.6 .2zM343.6 191.4a2.5 2.5 0 0 1 2.5 2.6 2.5 2.5 0 0 1-2.5 2.5h-7.9M343.6 187.8v3.6M355.7 191.9h10.2M78.4 204.9a1.82 1.82 0 0 0 2.2 1.4M78.9 204.4v.4M78.9 204.8l.1 .4"/>
<path d="M78.9 204.8l-.5 .1M79 205.2a1.66 1.66 0 0 0 1.6 1.1M79 205.2h4.3M80.5 204.3l-1.6 .1M80.5 204.3h3.8v1.6M80.6 206.3h12.2M83.4 204.4v1.7M83.4 204.4h.9M83.4 206.1h.9M84.3 205.9v.4M84.3 205.9h4.6M84.8 214.7l-1.2 2.9"/>
<path d="M88.9 206.2v.1M88.9 205.7v.5M88.9 205.7h4M92.9 206.2l-.1 .1M92.9 208h4M93.1 208.4h3.7M96.1 211.6h2.3M96.4 212.4l.9 1.4M96.9 208.4h78.3M96.9 204.1h79.2M96.9 203.8h79.6M96.9 208.2l-.1 .2"/>
<path d="M97.3 211.6v2.2M98.1 212.4l-.8 1.4M105.2 205.8l.1 1.8M105.3 207.6l.2 .6h-.3zM105.3 207.6l.6 6.7h-24.2M174.2 205.9l2 6.4M174.6 205.8l2 6.4M178.3 201.7l-4 4M178.5 201.9l-4 4M184.2 205.9l2 6.4M184.6 205.8l2 6.4M185.2 208.4h77.5"/>
<path d="M185.4 209.1h86.6M186.1 204.1h72.8M186.4 203.8h72.5M188.3 201.7l-4 4M188.5 201.9l-4 4M237.2 207.6l.1 .6h-.3zM237.2 207.6l-.1 6.7h22.6M237.2 205.8v1.8M237.2 206.8h31.5M240.9 214.7l-1.1 2.9M250.5 211.6h2.3M250.8 212.4l.9 1.4"/>
<path d="M251.7 211.6v2.2M252.5 212.4l-.8 1.4M258.9 208.2h3.8M262.7 208.2h.2M262.7 208.2v.2M262.9 208.2l-.2 .2M266.6 206.2h.3l-.2 .6zM269.8 208.5h.3l-.1 .6zM4 245.2h123v47.8M4 253.7h123M4 259.4h123M52.4 245.2v47.8"/>
<path d="M83.5 253.7v5.7M104.7 253.7v5.7M216 253h200M216 248h65M216 258h65M228.6 243v15M255.2 243v15M281 243v50M296 243v30M346 243v30M361 243v30M381 253v20"/>
<path d="M392 253v20M416 243h-200v50M4 265h123M4 270.6h123M4 276.2h123M84.9 279.3h1.3M85.5 278.6v1.3M216 278h65M216 273h200M216 263h165M216 268h65M231 263v15"/>
<path d="M256 263v15M311 273v20M393.4 260.5l9-2.5v10l-9-2.5zM4 281.8h123M4 287.4h123M83.5 287.4v5.6M84.9 280.6h1.3M104.7 287.4v5.6M267.4 287.2h1.2M267.4 286h1.2M268 285.5v1.1"/>
<circle cx="98.8" cy="37" r="1"/>
<circle cx="98.8" cy="37" r=".95"/>
<circle cx="105.2" cy="30.7" r=".9"/>
<circle cx="115.7" cy="31.2" r="1.01"/>
<circle cx="115.7" cy="31.2" r=".84"/>
<circle cx="122.1" cy="31.2" r="1.14"/>
<circle cx="122.1" cy="31.2" r="1.12"/>
<circle cx="128.2" cy="31.2" r=".99"/>
<circle cx="128.3" cy="31.2" r=".82"/>
<circle cx="128.3" cy="31.2" r=".4"/>
<circle cx="134.4" cy="31.2" r="1.12"/>
<circle cx="134.4" cy="31.2" r="1.14"/>
<circle cx="140.8" cy="31.2" r="1.01"/>
<circle cx="140.8" cy="31.2" r=".84"/>
<circle cx="171.9" cy="30.7" r=".9"/>
<circle cx="220.5" cy="30.7" r=".9"/>
<circle cx="237.2" cy="30.7" r=".9"/>
<circle cx="257.1" cy="37" r="1"/>
<circle cx="257.1" cy="37" r=".94"/>
<circle cx="98.7" cy="47" r=".94"/>
<circle cx="98.8" cy="47" r=".99"/>
<circle cx="105.2" cy="53.3" r=".89"/>
<circle cx="115.7" cy="52.8" r=".84"/>
<circle cx="115.8" cy="52.8" r="1.01"/>
<circle cx="122.1" cy="52.8" r="1.14"/>
<circle cx="122.1" cy="52.8" r="1.12"/>
<circle cx="128.2" cy="52.8" r=".99"/>
<circle cx="128.3" cy="52.8" r=".82"/>
<circle cx="128.3" cy="52.9" r=".41"/>
<circle cx="134.4" cy="52.8" r="1.12"/>
<circle cx="134.4" cy="52.8" r="1.14"/>
<circle cx="140.8" cy="52.8" r=".84"/>
<circle cx="140.8" cy="52.8" r="1.01"/>
<circle cx="141" cy="59.9" r=".99"/>
<circle cx="171.9" cy="53.3" r=".89"/>
<circle cx="187.2" cy="53.3" r=".89"/>
<circle cx="220.5" cy="53.3" r=".89"/>
<circle cx="228.4" cy="56.1" r=".87"/>
<circle cx="228.4" cy="56.1" r=".9"/>
<circle cx="257.1" cy="47" r="1.01"/>
<circle cx="257.1" cy="47" r=".94"/>
<circle cx="124.1" cy="107.4" r=".99"/>
<circle cx="124.1" cy="107.4" r=".91"/>
<circle cx="124.1" cy="107.4" r=".33"/>
<circle cx="126.9" cy="107.4" r=".89"/>
<circle cx="126.9" cy="107.4" r=".86"/>
<circle cx="129.6" cy="107.4" r=".9"/>
<circle cx="129.6" cy="107.4" r=".86"/>
<circle cx="137.2" cy="110.5" r=".9"/>
<circle cx="137.3" cy="110.6" r="1"/>
<circle cx="137.3" cy="110.6" r=".87"/>
<circle cx="228.5" cy="110.6" r=".87"/>
<circle cx="228.5" cy="110.6" r=".9"/>
<circle cx="228.5" cy="110.6" r="1"/>
<circle cx="235.9" cy="110.6" r=".9"/>
<circle cx="235.9" cy="110.6" r="1"/>
<circle cx="235.9" cy="110.6" r=".87"/>
<circle cx="257.2" cy="115.8" r="1"/>
<circle cx="257.2" cy="115.8" r=".95"/>
<circle cx="321.6" cy="108.2" r=".96"/>
<circle cx="324.4" cy="107.6" r=".91"/>
<circle cx="329.8" cy="116.4" r="8.8"/>
<circle cx="335.4" cy="107.4" r=".98"/>
<circle cx="335.4" cy="107.4" r=".92"/>
<circle cx="338" cy="108.2" r=".97"/>
<circle cx="338.6" cy="111" r=".92"/>
<circle cx="321" cy="121.9" r=".93"/>
<circle cx="321.6" cy="124.7" r=".96"/>
<circle cx="324.2" cy="125.4" r=".92"/>
<circle cx="335.3" cy="125.3" r=".91"/>
<circle cx="338" cy="124.7" r=".97"/>
<circle cx="338.8" cy="122" r=".92"/>
<circle cx="347.1" cy="120.1" r="1.33"/>
<circle cx="347.1" cy="120.1" r="1.13"/>
<circle cx="347.1" cy="127.6" r="1.13"/>
<circle cx="347.1" cy="127.6" r="1.34"/>
<circle cx="347.1" cy="127.6" r="1.16"/>
<circle cx="347.1" cy="120.1" r="1.49"/>
<circle cx="347.1" cy="127.6" r="1.5"/>
<circle cx="369.1" cy="120.1" r="1.5"/>
<circle cx="369.1" cy="120.1" r="1.33"/>
<circle cx="369.1" cy="127.6" r="1.17"/>
<circle cx="369.1" cy="120.1" r="1.17"/>
<circle cx="369.1" cy="127.6" r="1.51"/>
<circle cx="369.1" cy="127.6" r="1.13"/>
<circle cx="369.1" cy="120.1" r="1.13"/>
<circle cx="369.1" cy="127.6" r="1.34"/>
<circle cx="105.2" cy="184.1" r=".89"/>
<circle cx="105.3" cy="195.4" r=".83"/>
<circle cx="116.8" cy="193.7" r=".98"/>
<circle cx="119.8" cy="181.3" r=".42"/>
<circle cx="127.4" cy="181.3" r=".4"/>
<circle cx="129.7" cy="181.3" r=".41"/>
<circle cx="137.4" cy="181.3" r=".4"/>
<circle cx="138.6" cy="184.1" r=".89"/>
<circle cx="138.6" cy="195.4" r=".83"/>
<circle cx="171.9" cy="184.1" r=".89"/>
<circle cx="220.5" cy="184.1" r=".89"/>
<circle cx="228.4" cy="181.3" r=".4"/>
<circle cx="236" cy="181.3" r=".42"/>
<circle cx="236.9" cy="195.4" r="2.43"/>
<circle cx="237.2" cy="184.1" r=".89"/>
<circle cx="84.2" cy="216.1" r=".99"/>
<circle cx="105.2" cy="206.7" r=".9"/>
<circle cx="138.6" cy="206.7" r=".9"/>
<circle cx="171.9" cy="206.7" r=".9"/>
<circle cx="187.2" cy="206.7" r=".9"/>
<circle cx="220.5" cy="206.7" r=".9"/>
<circle cx="237.2" cy="206.7" r=".9"/>
<circle cx="240.4" cy="216.1" r=".98"/>
</g>
<path d="M412.4 262.3a2.5 2.5 0 0 0-4.1-1.1 2.5 2.5 0 0 0 1 4.2 2.5 2.5 0 0 0 3.2-2.9l-.1-.2" fill="none" stroke="#000" stroke-width=".3" stroke-dasharray="30.5 1.3 1.3 1.3" stroke-dashoffset="24.5" stroke-linecap="butt"/>
<path d="M414.8 261.5a5 5 0 0 0-8.3-2 5 5 0 0 0 2.2 8.3 5 5 0 0 0 6.2-6l-.1-.3" fill="none" stroke="#000" stroke-width=".3" stroke-dasharray="30.5 1.3 1.3 1.3" stroke-dashoffset="16.7" stroke-linecap="butt"/>
<g fill="none" stroke="#000" stroke-width=".3" stroke-dasharray="6.3 1.3 1.3 1.3 5.1">
<path d="M176.4 25.1l2 6.5M178.4 31.6l-4 4M186.4 25.1l2 6.5M188.4 31.6l-4 4M174.4 52.4l2 6.4M178.4 48.4l-4 4M184.4 52.4l2 6.4M188.4 48.4l-4 4M176.4 105.8l2 4.9M178.4 110.7l-4 4M186.4 105.8l2 4.9M188.4 110.7l-4 4"/>
<path d="M174.4 128.5l2 4.9M178.4 124.5l-4 4M184.4 128.5l2 4.9M188.4 124.5l-4 4M176.4 178.6l2 6.4M186.4 178.6l2 6.4M178.4 185l-4 4M188.4 185l-4 4M174.4 205.8l2 6.4M178.4 201.8l-4 4M184.4 205.8l2 6.4M188.4 201.8l-4 4"/>
</g>
<path d="M174.4 114.7l4 9.8M184.4 114.7l4 9.8" fill="none" stroke="#000" stroke-width=".3" stroke-dasharray="6.3 1.3 1.3 1.3 5.1" stroke-dashoffset="5.5"/>
<path d="M174.4 35.6l4 12.8M184.4 35.6l4 12.8M174.4 189l4 12.8M184.4 189l4 12.8" fill="none" stroke="#000" stroke-width=".3" stroke-dasharray="6.3 1.3 1.3 1.3 5.1" stroke-dashoffset="4.1"/>
<path d="M358.2 116.4v15.5" fill="none" stroke="#000" stroke-width=".3" stroke-dasharray="30.5 1.3 1.3 1.3" stroke-dashoffset="24.6"/>
<path d="M236.4 195.4h-.9M237.2 196.2v.9M237.2 194.6v-.9M238 195.4h.9" fill="none" stroke="#000" stroke-width=".3" stroke-dasharray="30.5 1.3 1.3 1.3"/>
<path d="M410 255.7v14.9" fill="none" stroke="#000" stroke-width=".3" stroke-dasharray="30.5 1.3 1.3 1.3" stroke-dashoffset="25"/>
<path d="M403.4 263l12.6-.1" fill="none" stroke="#000" stroke-width=".3" stroke-dasharray="30.5 1.3 1.3 1.3" stroke-dashoffset="26.1"/>
<path d="M216 248v5" fill="none" stroke="#000" stroke-width=".3" stroke-dasharray="30.5 1.3 1.3 1.3" stroke-dashoffset="29.9"/>
<path d="M102.4 52.8v-21.7M128.3 52.8v-21.7M226.9 52.8v-21.7M252.7 52.8v-21.7" fill="none" stroke="#f00" stroke-width=".3" stroke-dasharray="30.5 1.3 1.3 1.3" stroke-dashoffset="21.6"/>
<g fill="#000">
<path d="M344.1 129.2l.5-.4-.3 .6z"/>
<path d="M148.1 31.2l.1 .6h-.2zM148 52.2h.2l-.1 .6z"/>
<path d="M262.3 26.4l.6 .2-.6 .1zM252.7 26.6l.6-.2v.3zM226.3 18.2l.6 .1-.6 .2zM128.3 18.3l.6-.1v.3zM262.3 151.9l.6 .1-.6 .2zM237.2 152l.6-.1v.3zM343 189.7l.6 .1-.6 .2zM341.7 189.8l.6-.1v.3z"/>
<path d="M77.3 101.5l.6-.2v.3zM262.3 101.3l.6 .2-.6 .1zM115.7 26.1l.6-.1v.3zM140.2 26l.6 .1-.6 .2zM105.8 22.5l.6-.2v.3zM150.1 22.3l.6 .2-.6 .1zM116.2 53.5l.1 .6 .3-.1zM128.5 53.7v.6l.3-.1zM77.3 22.5l.6-.1v.3zM101.8 22.4l.6 .1-.6 .2zM77.3 18.3l.6-.1v.3zM127.7 18.2l.6 .1-.6 .2zM105.3 207.6l-.1 .6h.3zM237.2 207.6l-.2 .6h.3zM106.1 195.4l.6 .2v-.3zM77.3 152l.6-.1v.3zM104.7 151.9l.6 .1-.6 .2z"/>
<path d="M358.1 132.9l.6-.2v.3zM371.2 132.7l.6 .2-.6 .1z"/>
<path d="M357.5 132.7l.6 .2-.6 .1zM344.6 132.9l.6-.2v.3z"/>
<path d="M378.7 129.6h.3l-.1 .6zM378.9 104.2l.1 .6h-.3z"/>
<path d="M105.3 152l.6-.1v.3zM138 151.9l.6 .1-.6 .2z"/>
<path d="M138.6 152l.6-.1v.3zM219.9 151.9l.6 .1-.6 .2z"/>
<path d="M220.5 152l.6-.1v.3zM236.6 151.9l.6 .1-.6 .2z"/>
<path d="M266.7 184.1l.2 .6h-.3zM266.6 206.2h.3l-.2 .6zM270 181.7l.1 .6h-.3zM269.8 208.5h.3l-.1 .6z"/>
<path d="M337.7 191.4l.1 .6h-.3zM337.5 195.9h.3l-.1 .6z"/>
</g>
<g font-size="6.3">
<text x="282.1" y="250.3">名称</text>
<text x="347.1" y="250.3">图号</text>
<text x="282.1" y="260.3">材质</text>
<text x="347.1" y="260.3">质量</text>
<text x="383.3" y="262.1">视</text>
<text x="383.3" y="269.9">图</text>
<text x="282.1" y="270.3">版次</text>
<text x="347.1" y="270.3">比例</text>
</g>
<g font-size="4.2">
<text x="4.8" y="237.6">注意：1.行走平行度（正面+侧面），450行程内，≤±0.03mm，1000行程内，≤±0.05mm。</text>
<text x="12.2" y="243.3">2.本体形变，450行程内，≤±0.03mm，1000行程内，≤±0.05mm。</text>
<text x="18.6" y="251.3">型号/规格</text>
<text x="70.6" y="251.3">GTH8-950-BL-M20-C4</text>
<text x="301.9" y="249.5">GTH8-950-BL-M20-C4</text>
<text x="14.4" y="258.3">螺杆型号/规格</text>
<text x="19.7" y="263.9">有效行程</text>
<text x="63.7" y="258.3">1605</text>
<text x="86.5" y="263.9">950</text>
<text x="89.9" y="258.3">1610</text>
<text x="111.7" y="258.3">1620</text>
<text x="19.7" y="269.5">精度等级</text>
<text x="87.6" y="269.5">C7</text>
<text x="259" y="267">2022/9/23</text>
<text x="19.7" y="275.2">马达容量</text>
<text x="70.6" y="275.2">200/400W（无刹车）</text>
<text x="15.4" y="280.8">重复定位精度</text>
<text x="86.7" y="280.8">0.02</text>
<text x="9.1" y="286.4">感应开关方式及数量</text>
<text x="72.7" y="286.4">外挂型三只（C4）</text>
<text x="15.5" y="292">建议最快速度</text>
<text x="60.5" y="292">250MM/S</text>
<text x="86.7" y="292">500MM/S</text>
<text x="106.4" y="292">1000MMM/S</text>
</g>
<g font-size="4.1">
<text x="359.8" y="190.7">I</text>
<text x="240.3" y="196.9">I</text>
<text x="355.7" y="195.9">1 : 1</text>
</g>
<g font-size="3.5">
<text x="39.9" y="23.8">75.50 滑台极限位置 1</text>
<text x="91.9" y="19.6">153 滑台原点位置</text>
<text x="130.2" y="23.7">135</text>
<text x="170.7" y="19.6">950 有效行程</text>
<text x="131.1" y="27.4">75</text>
<text x="264.7" y="27.8">30.50 滑台极限位置 1</text>
<text x="149.4" y="43.3" transform="rotate(-90 149.4 43.3)">65</text>
<text x="132.2" y="61.1">2 x</text>
<text x="144" y="61.1">5</text>
<text x="152.3" y="61.1">8</text>
<text x="126.3" y="67.8">4 x M6 贯穿</text>
<text x="178.9" y="102.7">1211</text>
<text x="380.2" y="119.8" transform="rotate(-90 380.2 119.8)">78</text>
<text x="328.2" y="134.3">基准面</text>
<text x="347.2" y="134.1">40.70</text>
<text x="363.8" y="134.1">41</text>
<text x="89.3" y="153.3">84</text>
<text x="116.6" y="153.3">100</text>
<text x="173.5" y="153.3">900</text>
<text x="226.4" y="153.3">50</text>
<text x="247.1" y="153.3">77</text>
<text x="346.6" y="191.1">2</text>
<text x="108.1" y="194.9">2 x</text>
<text x="119.6" y="194.9">5 H7</text>
<text x="133.5" y="194.9">4</text>
<text x="268" y="196.7" transform="rotate(-90 268 196.7)">68</text>
<text x="271.3" y="196.7" transform="rotate(-90 271.3 196.7)">82</text>
<text x="337.2" y="209" transform="rotate(-90 337.2 209)">+0.012</text>
<text x="340.7" y="207.2" transform="rotate(-90 340.7 207.2)">0</text>
<text x="81.7" y="213.9">20 x M6</text>
<text x="100.1" y="213.9">15</text>
<text x="239.6" y="213.9">4 x M6</text>
<text x="254.5" y="213.9">15</text>
<text x="340.7" y="212.5" transform="rotate(-90 340.7 212.5)">5</text>
<text x="86.9" y="217.4">5.40 贯穿</text>
<text x="243.1" y="217.4">5.40 贯穿</text>
<text x="221.4" y="246.8">1</text>
<text x="221.4" y="251.8">2</text>
<text x="218.8" y="256.8">序号</text>
<text x="232.2" y="256.8">修 订 版 次</text>
<text x="257.5" y="256.8">设计变更编号</text>
<text x="228.2" y="261.8">设</text>
<text x="240.1" y="261.8">计</text>
<text x="252" y="261.8">变</text>
<text x="263.9" y="261.8">更</text>
<text x="219.1" y="266.7">设 计</text>
<text x="368.3" y="269.3">1:3</text>
<text x="219.1" y="271.7">校 核</text>
<text x="219.1" y="276.7">批 准</text>
<text x="222.9" y="282.7">技术要求：</text>
<text x="231.8" y="287.3">1、未标注公差全部 0.1</text>
<text x="231.7" y="291.8">2、未标注倒角全部C0.3</text>
</g>
</svg>
